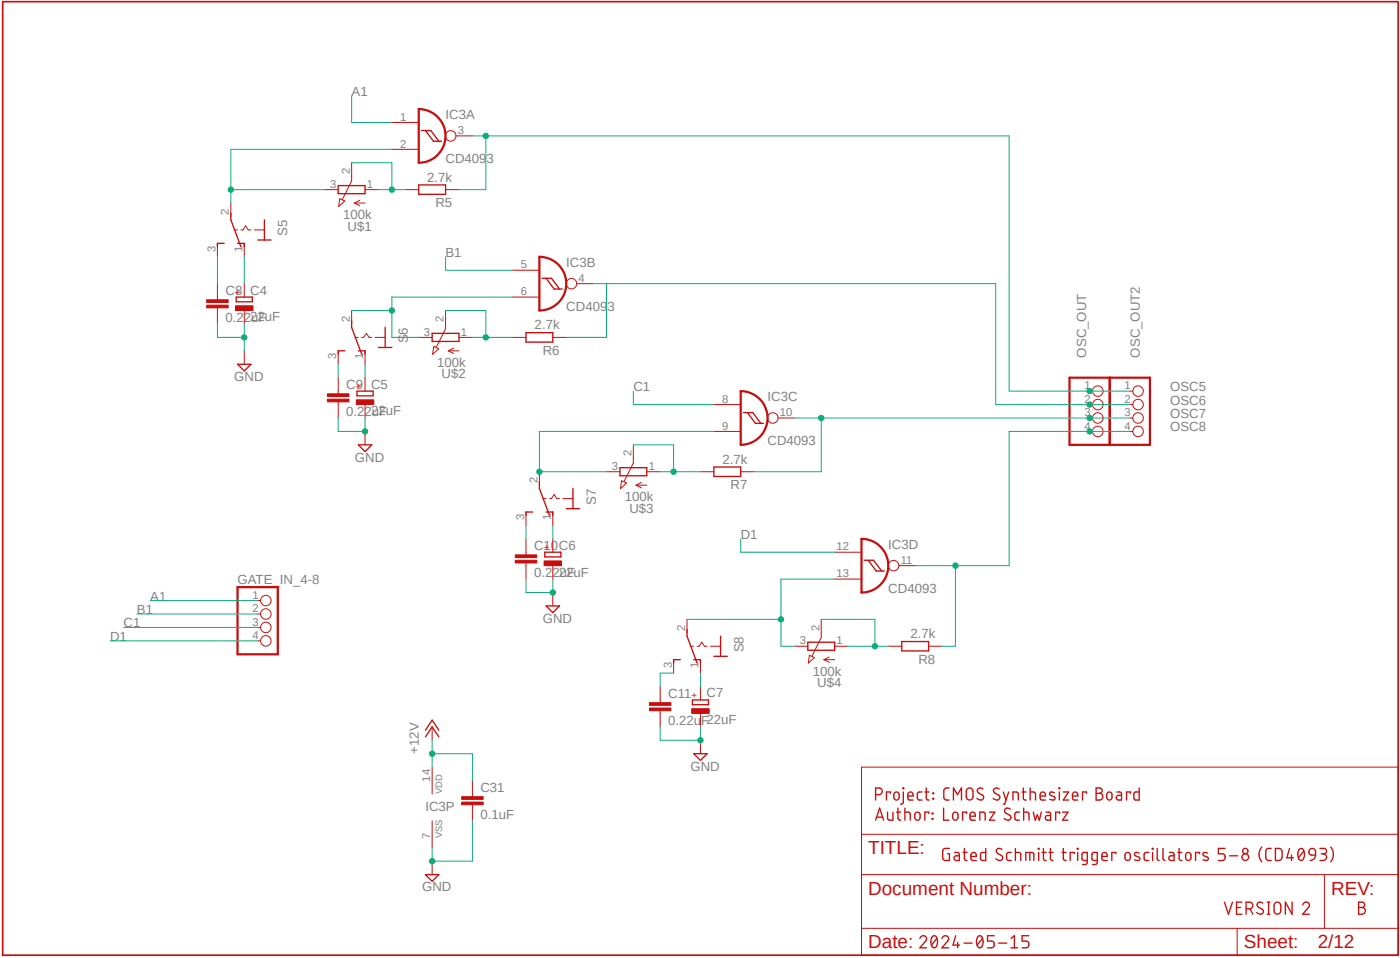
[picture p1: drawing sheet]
<svg xmlns="http://www.w3.org/2000/svg" width="265mm" height="181mm" viewBox="0 0 265 181" stroke-linecap="round" stroke-linejoin="round" font-family="sans-serif">
<!-- layer: Ebene 1 -->
<g fill="none" stroke="#c90d0c" stroke-width=".25">
<path d="M64 35.1h5.1v1.5h-5.1zM79.2 35h5.1v1.7h-5.1zM79.8 24.7h1.7l1.6 2M80.5 24.7l1.5 2h1.6M42.4 46h-1.3v.7M43.7 40.3v1.3l1.9 5.1M44.7 56.2h3.1v.9h-3.1zM45 46h1.2v.7M48.8 45.4h2.5M50 41.6v3.8M102.6 52.6h1.8l1.5 2.1M103.4 52.6l1.5 2.1h1.5"/>
<path d="M45 68.9h2.5l-1.3 1.2zM65.3 66.3h-1.3v.7M66.5 60.6v1.3l2 5.1M67.6 74h3v.8h-3zM67.8 66.3h1.3v.7M71.6 65.7h2.6M72.9 61.9v3.8M81.8 63h5.1v1.6h-5.1zM99.5 62.9h5.1v1.8h-5.1zM140.7 78h1.8l1.5 2.1M141.5 78l1.5 2.1h1.5M67.8 84.1h2.6l-1.3 1.3z"/>
<path d="M100.8 96.8h-1.3v.7M102.1 91.1v1.3l1.9 5.1M103.4 96.8h1.2v.7M107.2 96.2h2.5M108.4 92.4v3.8M117.3 88.4h5.1v1.6h-5.1zM135.1 88.3h5.1v1.8h-5.1zM103.1 104.4h3.1v.9h-3.1zM103.4 114.6h2.5l-1.3 1.2zM130 119v1.3l1.9 5.1M163.6 105.9h1.7l1.6 2.1M164.3 105.9l1.5 2.1h1.6"/>
<path d="M80.5 139.3l1.3-1.9 1.3 1.9M80.5 138.1l1.3-1.9 1.3 1.9M128.8 124.7h-1.3v.7M131 132.4h3.1v.8h-3.1zM131.3 124.7h1.3v.7M135.1 124.1h2.5M136.4 120.3v3.8M152.9 121.4h5.1v1.6h-5.1zM170.7 121.3h5v1.8h-5zM131.3 142.5h2.5l-1.2 1.3zM165.7 155.1l.8-2.3 .7 2.3M165.7 150.3a1.14 1.14 0 0 0 1.2-.3l.1-.4-.3-.5-1-.1v2.3"/>
<path d="M165.9 154.5h1.1M168.5 150v-.2h-.7v1.5M169 153.6v1.5l-.9-.1-.1-1.4M169.3 149.9l.5-.1a.86 .86 0 0 1 0 1.5l-.4-.1-.2-.3zM169.7 153.6h.8M169.9 152.8v1.9l.3 .4h.3M170.9 149l.1 .1zM171 149.8l-.1 2-.2 .2h-.2M171.3 153.6l.8 .1 .2 .2v1.2M171.3 152.8v2.3M171.8 150.5h1a.53 .53 0 0 0-.3-.7 .53 .53 0 0 0-.7 .5l.1 .9 .9 .1M173.2 153.7l.5-.1a.92 .92 0 0 1 .2 1.4h-.5a1.05 1.05 0 0 1-.2-1.3z"/>
<path d="M174.5 149.8l-.8 .1-.1 1 .2 .4h.7M175 149.8h.8M175.3 149v2l.2 .3h.3M175.8 153.8v-.2h-.8v1.5M176.4 153.8l.2 .1zM176.4 154.8l.2 .1zM176.6 149.9l.1 .2zM176.6 151l.1 .1zM178.6 152.8v2.3h1M179.6 149h-.6l-.3 .2-.1 1.6 .4 .5h.6M180.4 153.7l.5-.1a.86 .86 0 0 1 0 1.5l-.3-.1a1.05 1.05 0 0 1-.2-1.3zM180.4 151.3v-2.3l.8 1.3 .8-1.3v2.3"/>
<path d="M182.9 153.8v-.2h-.7v1.5M183.1 149.1l.6-.1 .3 .2 .2 1.4a.63 .63 0 0 1-.7 .7 .63 .63 0 0 1-.6-.7v-1.2zM183.6 154.3h1a.53 .53 0 0 0-.4-.7 .53 .53 0 0 0-.6 .5l.1 .9 .9 .1M185.4 155.1v-1.5l1 .1 .1 1.4M186 149.2a.57 .57 0 0 0-.8-.1 .57 .57 0 0 0 0 .8l.7 .4a.57 .57 0 0 1 .1 .9 .57 .57 0 0 1-.9-.1l-.2-.1M187.3 153.6h1l-1 1.5h1M189.1 149.2a.57 .57 0 0 0-.9-.1 .57 .57 0 0 0 .1 .8l.7 .4a.57 .57 0 0 1 0 .9 .57 .57 0 0 1-.8-.1l-.2-.1M189.9 149.8l.5 1.5M190.9 149.8l-.8 2.2h-.2M191.2 153a.57 .57 0 0 0-.9-.1 .57 .57 0 0 0 .1 .9l.7 .3a.57 .57 0 0 1 0 .9 .57 .57 0 0 1-.8-.1l-.2-.1M191.7 151.3v-1.5l.9 .1 .1 1.4M193 153.6l-.8 .1-.1 1 .2 .4h.7"/>
<path d="M193.4 149.8h.8M193.7 149v2l.2 .3h.3M193.7 153.6l.9 .1 .2 .2v1.2M193.7 152.8v2.3M195 149.8l.9 .1 .1 1.4M195 149v2.3M196.9 150.5h1a.53 .53 0 0 0-.4-.7 .53 .53 0 0 0-.7 .5l.2 .9 .9 .1M197.1 153.6l-.4 1.5-.4-1-.4 1-.3-1.5M198 153.6h.6l.2 .2v1.3h-.5a.44 .44 0 0 1-.5-.5 .44 .44 0 0 1 .5-.4h.5M199.6 149.9a.61 .61 0 0 0-1 .1l.1 .3 .9 .4v.5a.79 .79 0 0 1-.9 0M200.4 149l.2 .1zM200.5 149.8v1.5"/>
<path d="M200.6 153.8v-.2h-.8v1.5M201.1 153.6h1l-1 1.5h1M201.2 149.8h1l-1 1.5h1M203 150.5h1a.53 .53 0 0 0-.4-.7 .53 .53 0 0 0-.6 .5l.1 .9 .9 .1M205.6 150v-.2h-.7v1.5M207.5 149h.6a.51 .51 0 0 1 .5 .5 .51 .51 0 0 1-.5 .5 .63 .63 0 0 1 .6 .6 .63 .63 0 0 1-.6 .7h-.6zM207.5 150h.6M209.7 149.8h.3a.86 .86 0 0 1 0 1.5h-.1a.9 .9 0 0 1-.2-1.5zM211.4 149.8h.6l.2 .2 .1 1.3h-.6a.44 .44 0 0 1-.5-.5 .44 .44 0 0 1 .5-.4h.6M214 150v-.2h-.8v1.5M215.6 149v2.3h-.8l-.2-.4 .1-1 .9-.1M80.5 165.4h2.6l-1.3 1.2z"/>
<path d="M174.1 177.4a.63 .63 0 0 1 .9-.5 .63 .63 0 0 1 .2 1l-1.1 1.3h1.3M176.5 177.1a.52 .52 0 0 1 .6-.1 .52 .52 0 0 1 .3 .5 1.32 1.32 0 0 1-.6 1.7 1.47 1.47 0 0 1-.3-2.1zM177.3 177.4l-1 1.3M178.3 177.4a.63 .63 0 0 1 .9-.5 .63 .63 0 0 1 .1 1l-1 1.3h1.2M179.7 160.4h-.9l-.4 .4v1.5l.4 .4h.9v-1.3h-.4M180.7 161.2h.6l.3 .4v1.1h-.6a.44 .44 0 0 1-.4-.4 .44 .44 0 0 1 .4-.5h.6M180.9 176.9l-.5 1.8h1.2M181.3 178.2v1M182.3 161.2h.7M182.5 178.3h1.5M182.5 160.4v1.9l.1 .3 .4 .1M183.7 161.9h1.1a.53 .53 0 0 0-.4-.7 .53 .53 0 0 0-.7 .5l.2 .9 .9 .1"/>
<path d="M185.1 177.1a.52 .52 0 0 1 .6-.1 .52 .52 0 0 1 .3 .5 1.32 1.32 0 0 1-.6 1.7 1.47 1.47 0 0 1-.3-2.1zM185.9 177.4l-1 1.3M186.6 160.4v2.3l-.9-.1-.1-1.2 .2-.2h.8M188.2 176.9h-1.3v1h.8a.65 .65 0 0 1 .5 .7 .65 .65 0 0 1-.5 .6h-.8M189 178.3h1.5M189.6 160.6a.57 .57 0 0 0-.8-.1 .57 .57 0 0 0 0 .9l.7 .4a.57 .57 0 0 1 .1 .8 .57 .57 0 0 1-.9 0l-.2-.2M191.3 179.2h1.3M191.3 177.4l.7-.5v2.3M191.4 161.2l-.8 .1-.1 1 .2 .4h.7M192.2 161.2l.9 .1 .1 1.4M192.2 160.4v2.3M194.7 176.9h-1.3v1h.8a.65 .65 0 0 1 .5 .7 .65 .65 0 0 1-.5 .6h-.8"/>
<path d="M194.9 161.2v1.5M195.7 162.7l-.1-1.4-1.5-.1v1.5M196.5 160.4l.1 .1zM196.6 161.2v1.5M197.2 161.2h.8M197.5 160.4v2.1l.5 .2M198.5 161.2h.8M198.8 160.4v1.9l.1 .3 .4 .1M201 161.2h.8M201.3 160.4v2.1l.5 .2M203.3 161.4v-.2h-.8v1.5M203.9 160.4l.1 .1z"/>
<path d="M204 161.2v1.5M205.8 162.7h-.7l-.3-.2v-1.1l.2-.2h.8v1.9l-.3 .3-.6 .1M207.7 162.7h-.7l-.3-.2v-1.1l.2-.2h.8v1.9l-.3 .3-.6 .1M208.5 161.9h1a.53 .53 0 0 0-.3-.7 .53 .53 0 0 0-.7 .5l.1 .9 .9 .1M211.2 161.4v-.2h-.8v1.5M213 161.4l.5-.2a.9 .9 0 0 1 .2 1.4h-.5l-.3-.2zM215.6 161.3a.58 .58 0 0 0-.9 .1l.1 .3 .9 .6a.32 .32 0 0 1-.3 .4l-.7-.1M217.4 161.2l-.8 .1-.1 1 .3 .4h.6M218.1 160.4l.1 .1zM218.1 161.2v1.5M219 160.4v2.1l.4 .2M220.1 160.4v1.9l.1 .3 .3 .1"/>
<path d="M221.3 161.2h.7l.2 .4v1.1h-.6a.44 .44 0 0 1-.4-.4 .44 .44 0 0 1 .4-.5h.6M222.9 161.2h.8M223.2 160.4v2.1l.5 .2M224.5 161.4l.5-.2a.9 .9 0 0 1 .1 1.4h-.5a1.05 1.05 0 0 1-.1-1.2zM227 161.4v-.2h-.7v1.5M228.6 161.3a.61 .61 0 0 0-1 .1l.1 .3 .9 .5v.4a.79 .79 0 0 1-.9 0M231.7 170.6l.8 2.3 .8-2.3M231.9 160.4h-1.3v1h.8a.65 .65 0 0 1 .5 .7 .65 .65 0 0 1-.5 .6h-.8M232.7 161.8h1.5M234 171.6h.8M235 170.6h-1v2.3h1M235.8 171.9h.7a.63 .63 0 0 0 .6-.7 .63 .63 0 0 0-.6-.6h-.7v2.3"/>
<path d="M236.6 171.9l.5 1M238.8 160.2a2.17 2.17 0 0 0 0 2.8M239 170.8a.57 .57 0 0 0-.9-.1 .57 .57 0 0 0 .1 .8l.7 .4a.57 .57 0 0 1 0 .9 .57 .57 0 0 1-.8-.1l-.3-.1M239.8 172.9h.5M239.8 170.6h.5M240.1 170.6v2.3M240.6 160.4h-.7l-.3 .4v1.4l.3 .5h.7M241.4 160.4h.8l.4 .5v1.4l-.4 .4h-.8zM241.4 170.7l.6-.1 .3 .2 .1 1.4a.63 .63 0 0 1-.6 .7 .63 .63 0 0 1-.7-.7l.1-1.2zM244.1 160.4l-.6 1.8h1.3M244.4 161.7v1M244.5 170.6v2.3l-1.2-2.3v2.3"/>
<path d="M245.9 160.6a.53 .53 0 0 1 .6-.1 .53 .53 0 0 1 .3 .5v1.1a.55 .55 0 0 1-.5 .6 .55 .55 0 0 1-.6-.6l-.1-.8zM246.5 171.1a.63 .63 0 0 1 .9-.5 .63 .63 0 0 1 .2 1l-1.1 1.3h1.3M246.8 160.9l-1.1 1.3M248 160.5l.5-.1 .5 .5v.8h-.8a.62 .62 0 0 1-.5-.5 .62 .62 0 0 1 .3-.7zM249 161.7a1.01 1.01 0 0 1-1 1M249.8 160.4h.8a.51 .51 0 0 1 .5 .5 .51 .51 0 0 1-.5 .5h-.5M250.4 161.4a.63 .63 0 0 1 .7 .7 .63 .63 0 0 1-.7 .6h-.6M251.8 160.2a2.17 2.17 0 0 1 0 2.8M257.1 170.6h.7a.51 .51 0 0 1 .5 .5 .51 .51 0 0 1-.5 .5 .64 .64 0 0 1 .6 .6 .64 .64 0 0 1-.6 .7h-.7zM257.1 171.6h.7"/>
<circle cx="235.7" cy="162.1" r=".64"/>
<circle cx="235.7" cy="160.9" r=".51"/>
</g>
<path d="M79.2 20.6a5.1 5.1 0 0 1 5.1 5.1 5.1 5.1 0 0 1-5.1 5.1zM102.1 48.6a5.1 5.1 0 0 1 5.1 5 5.1 5.1 0 0 1-5.1 5.1zM140.2 74a5.1 5.1 0 0 1 5.1 5 5.1 5.1 0 0 1-5.1 5.1zM202.4 71.4h15.2v12.7h-15.2zM210 71.4v12.7M45 111h7.6v12.7h-7.6zM163 101.9a5.1 5.1 0 0 1 5.1 5.1 5.1 5.1 0 0 1-5.1 5z" fill="none" stroke="#c90d0c" stroke-width=".42"/>
<g fill="none" stroke="#c90d0c" stroke-width=".19">
<path d="M43.7 38.4v2.5M61.5 35.9h2.5M64.3 37.6l1 .4-1.2 1.1zM66.5 30.8v3.4l-1.7 3.5M67.1 38.4h2M67.1 38.4l1 .5M68.1 37.9l-1 .5M69.1 35.9h2.5M74.2 23.2h5M74.2 28.2h5M76.7 35.9h2.5M84.3 35.9h2.6"/>
<path d="M86.3 25.7h3.1M41.1 46v2.6M41.1 53.6v3.1M41.1 58.2v3.1M44.3 43.5h.7M45.6 43.5h.4l.5-.8 .5 .8h.5M46.2 46v2.6M46.2 53.6v2.6M46.2 58.7v2.6M48.1 43.5h1.9M66.5 58.7v2.6M84.3 58.7v3.4l-1.7 3.6"/>
<path d="M97 51.1h5.1M97 56.2h5.1M109.2 53.6h3M46.2 66.3v2.6M64 66.3v2.6M64 71.4v3.1M64 76v3M67.2 63.8h.6M68.5 63.8h.3l.5-.8 .5 .8h.6M69.1 66.3v2.6M69.1 71.4v2.6M69.1 76.5v2.5"/>
<path d="M71 63.8h1.9M79.2 63.8h2.6M82.1 65.5l.9 .5-1.1 1zM84.8 66.3l1.1 .5M84.8 66.3h2.1M85.9 65.8l-1.1 .5M86.9 63.8h2.5M97 63.8h2.5M104.6 63.8h2.6M135.1 76.5h5.1M147.3 79h3M206.2 76.5h.6"/>
<path d="M206.2 79h.6M206.2 74h.6M213.8 76.5h.6M213.8 79h.6M213.8 74h.6M69.1 81.6v2.5M99.5 96.8v2.6M102.1 89.2v2.5M102.7 94.3h.7M104 94.3h.4l.5-.8 .5 .8h.5M104.6 96.8v2.6M106.5 94.3h1.9"/>
<path d="M114.8 89.2h2.5M117.6 90.9l1 .5-1.2 1zM119.9 84.1v3.4l-1.8 3.6M120.4 91.7l1 .5M120.4 91.7h2M121.4 91.2l-1 .5M122.4 89.2h2.5M132.6 89.2h2.5M135.1 81.6h5.1M140.2 89.2h2.5M206.2 81.6h.6M213.8 81.6h.6"/>
<path d="M48.8 113.6h.5M48.8 116.1h.5M48.8 118.6h.5M99.5 101.9v3M99.5 106.4v3.1M104.6 101.9v2.5M104.6 107v2.5M104.6 112v2.6M130 117.1v2.6M155.4 117.1v3.4l-1.7 3.6M158 104.4h5M158 109.5h5"/>
<path d="M170.1 107h3.1M48.8 121.2h.5M81.8 137.4v2.6M124.9 129.8v3.1M124.9 134.4v3M127.5 124.7v2.6M130.7 122.2h.6M131.9 122.2h.4l.5-.8 .5 .8h.5M132.6 124.7v2.6M132.6 129.8v2.6M132.6 134.9v2.5M132.6 140v2.5"/>
<path d="M134.5 122.2h1.9M150.3 122.2h2.6M153.2 123.9l.9 .5-1.1 1zM155.9 124.7l1.1 .5M155.9 124.7h2.1M157 124.2l-1.1 .5M158 122.2h2.5M168.1 122.2h2.6M175.7 122.2h2.6M81.8 145.1v5M81.8 155.2v5.1M89.4 147.6v3"/>
<path d="M89.4 152.2v3M163 145.1h101.6v35.5h-101.6zM163 157.8h101.6M81.8 162.8v2.6M163 175.5h101.6M163 165.4h101.6M234.1 175.5v5.1M250.7 165.4v10.1"/>
<circle cx="85.3" cy="25.7" r=".99"/>
<circle cx="108.2" cy="53.6" r=".99"/>
<circle cx="146.3" cy="79" r=".99"/>
<circle cx="207.8" cy="76.5" r=".99"/>
<circle cx="207.8" cy="74" r=".99"/>
<circle cx="207.8" cy="79" r=".99"/>
<circle cx="215.4" cy="74" r=".99"/>
<circle cx="215.4" cy="79" r=".99"/>
<circle cx="215.4" cy="76.5" r=".99"/>
<circle cx="207.8" cy="81.6" r=".99"/>
<circle cx="215.4" cy="81.6" r=".99"/>
<circle cx="50.3" cy="113.6" r=".99"/>
<circle cx="50.3" cy="118.6" r=".99"/>
<circle cx="50.3" cy="116.1" r=".99"/>
<circle cx="169.1" cy="107" r=".99"/>
<circle cx="50.3" cy="121.2" r=".99"/>
</g>
<g fill="#c90d0c" stroke="#c90d0c" stroke-width=".19">
<path d="M44.6 57.8h3.3v.9h-3.3z"/>
<path d="M67.4 75.6h3.3v.9h-3.3z"/>
<path d="M103 106.1h3.3v.9h-3.3z"/>
<path d="M130.9 134h3.3v.9h-3.3z"/>
<path d="M39.1 57.7h4.1v.5h-4.1z"/>
<path d="M39.1 56.7h4.1v.5h-4.1z"/>
<path d="M62 75.5h4v.5h-4z"/>
<path d="M62 74.5h4v.5h-4z"/>
<path d="M97.5 105.9h4.1v.5h-4.1z"/>
<path d="M97.5 104.9h4.1v.5h-4.1z"/>
<path d="M122.9 133.9h4.1v.5h-4.1z"/>
<path d="M122.9 132.9h4.1v.5h-4.1z"/>
<path d="M87.4 151.7h4v.5h-4z"/>
<path d="M87.4 150.6h4v.6h-4z"/>
</g>
<path d="M.5 .3h264.1v180.3h-264.1z" fill="none" stroke="#c90d0c" stroke-width=".32"/>
<path d="M41.1 63.8h5.1M46.2 61.3v5" fill="none" stroke="#0dab76" stroke-width=".19"/>
<circle cx="46.2" cy="63.8" r=".51" fill="#0dab76"/>
<g fill="none" stroke="#0dab76" stroke-width=".19">
<path d="M41.1 61.3v2.5M69.1 79v2.6h-5.1"/>
<circle cx="46.2" cy="63.8" r=".51"/>
</g>
<circle cx="69.1" cy="81.6" r=".51" fill="#0dab76"/>
<g fill="none" stroke="#0dab76" stroke-width=".19">
<path d="M64 79v2.6M104.6 109.5v2.5h-5.1"/>
<circle cx="69.1" cy="81.6" r=".51"/>
</g>
<circle cx="104.6" cy="112" r=".51" fill="#0dab76"/>
<g fill="none" stroke="#0dab76" stroke-width=".19">
<path d="M99.5 109.5v2.5M132.6 137.4v2.6h-7.7"/>
<circle cx="104.6" cy="112" r=".51"/>
</g>
<circle cx="132.6" cy="140" r=".51" fill="#0dab76"/>
<g fill="none" stroke="#0dab76" stroke-width=".19">
<path d="M124.9 137.4v2.6M81.8 160.3v2.5h7.6"/>
<circle cx="132.6" cy="140" r=".51"/>
</g>
<circle cx="81.8" cy="162.8" r=".51" fill="#0dab76"/>
<g fill="none" stroke="#0dab76" stroke-width=".19">
<path d="M66.5 18.1v5.1h7.7M43.7 35.9h17.8M74.2 28.2h-30.5v10.2M46.2 48.6v5M84.3 48.6v2.5h12.7M119.9 74v2.5h15.2M23.4 118.6h25.4M25.9 116.1h22.9M28.4 113.6h20.4M140.2 101.9v2.5h17.8M20.8 121.2h28M89.4 155.2v7.6"/>
<circle cx="81.8" cy="162.8" r=".51"/>
</g>
<circle cx="43.7" cy="35.9" r=".51" fill="#0dab76"/>
<g fill="none" stroke="#0dab76" stroke-width=".19">
<path d="M89.4 25.7h101.6v48.3h15.2M91.9 25.7v10.2"/>
<circle cx="43.7" cy="35.9" r=".51"/>
</g>
<circle cx="91.9" cy="25.7" r=".51" fill="#0dab76"/>
<g fill="none" stroke="#0dab76" stroke-width=".19">
<path d="M86.9 35.9h5M206.2 74h7.6"/>
<circle cx="91.9" cy="25.7" r=".51"/>
</g>
<circle cx="206.2" cy="74" r=".51" fill="#0dab76"/>
<g fill="none" stroke="#0dab76" stroke-width=".19">
<path d="M112.2 53.6h76.2v22.9h25.4M114.8 53.6v10.2h-7.6"/>
<circle cx="206.2" cy="74" r=".51"/>
</g>
<circle cx="206.2" cy="76.5" r=".51" fill="#0dab76"/>
<g fill="none" stroke="#0dab76" stroke-width=".19">
<path d="M66.5 58.7h7.7M74.2 56.2v7.6h5M64 68.9v2.5M69.1 68.9v2.5"/>
<circle cx="206.2" cy="76.5" r=".51"/>
</g>
<circle cx="74.2" cy="58.7" r=".51" fill="#0dab76"/>
<g fill="none" stroke="#0dab76" stroke-width=".19">
<path d="M74.2 56.2h22.8M99.5 99.4v2.5M104.6 99.4v2.5M135.1 81.6h-33v7.6h12.7"/>
<circle cx="74.2" cy="58.7" r=".51"/>
</g>
<circle cx="102.1" cy="89.2" r=".51" fill="#0dab76"/>
<g fill="none" stroke="#0dab76" stroke-width=".19">
<path d="M150.3 79h55.9M155.4 79v10.2"/>
<circle cx="102.1" cy="89.2" r=".51"/>
</g>
<circle cx="155.4" cy="79" r=".51" fill="#0dab76"/>
<g fill="none" stroke="#0dab76" stroke-width=".19">
<path d="M206.2 79h7.6M142.7 89.2h12.7"/>
<circle cx="155.4" cy="79" r=".51"/>
</g>
<circle cx="206.2" cy="79" r=".51" fill="#0dab76"/>
<g fill="none" stroke="#0dab76" stroke-width=".19">
<path d="M130 117.1h17.8M158 109.5h-10.2v12.7h2.5M127.5 127.3h-2.6v2.5M132.6 127.3v2.5"/>
<circle cx="206.2" cy="79" r=".51"/>
</g>
<circle cx="147.8" cy="117.1" r=".51" fill="#0dab76"/>
<g fill="none" stroke="#0dab76" stroke-width=".19">
<path d="M206.2 81.6h-15.2v25.4h-17.8M180.8 107v15.2"/>
<circle cx="147.8" cy="117.1" r=".51"/>
</g>
<circle cx="180.8" cy="107" r=".51" fill="#0dab76"/>
<g fill="none" stroke="#0dab76" stroke-width=".19">
<path d="M206.2 81.6h7.6M178.3 122.2h2.5"/>
<circle cx="180.8" cy="107" r=".51"/>
</g>
<circle cx="206.2" cy="81.6" r=".51" fill="#0dab76"/>
<g fill="none" stroke="#0dab76" stroke-width=".19">
<path d="M66.5 30.8h7.7v5.1h-2.6"/>
<circle cx="206.2" cy="81.6" r=".51"/>
</g>
<circle cx="74.2" cy="35.9" r=".51" fill="#0dab76"/>
<g fill="none" stroke="#0dab76" stroke-width=".19">
<path d="M74.2 35.9h2.5M84.3 58.7h7.6v5.1h-2.5"/>
<circle cx="74.2" cy="35.9" r=".51"/>
</g>
<circle cx="91.9" cy="63.8" r=".51" fill="#0dab76"/>
<g fill="none" stroke="#0dab76" stroke-width=".19">
<path d="M91.9 63.8h5.1M119.9 84.1h7.6v5.1h-2.6"/>
<circle cx="91.9" cy="63.8" r=".51"/>
</g>
<circle cx="127.5" cy="89.2" r=".51" fill="#0dab76"/>
<g fill="none" stroke="#0dab76" stroke-width=".19">
<path d="M127.5 89.2h5.1M155.4 117.1h10.2v5.1h-5.1"/>
<circle cx="127.5" cy="89.2" r=".51"/>
</g>
<circle cx="165.6" cy="122.2" r=".51" fill="#0dab76"/>
<g fill="none" stroke="#0dab76" stroke-width=".19">
<path d="M41.1 48.6v5M81.8 140v5.1M165.6 122.2h2.5M81.8 142.5h7.6"/>
<circle cx="165.6" cy="122.2" r=".51"/>
</g>
<circle cx="81.8" cy="142.5" r=".51" fill="#0dab76"/>
<g fill="none" stroke="#0dab76" stroke-width=".19">
<path d="M89.4 142.5v5.1"/>
<circle cx="81.8" cy="142.5" r=".51"/>
</g>
<g font-size="3.6" fill="#c90d0c">
<text x="164.3" y="161.6">TITLE:</text>
<text x="164.3" y="169.2">Document Number:</text>
<text x="251.9" y="169.2">REV:</text>
<text x="164.3" y="179.3">Date:</text>
<text x="235.4" y="179.3">Sheet:</text>
<text x="249.4" y="179.3">2/12</text>
</g>
<g font-size="2.5" fill="#808080">
<text x="66.5" y="18.1">A1</text>
<text x="84.3" y="22.5">IC3A</text>
<text x="80.9" y="34.3">2.7k</text>
<text x="84.3" y="30.8">CD409</text>
<text x="92.1" y="30.8">3</text>
<text x="64.9" y="41.5">100k</text>
<text x="82.4" y="39.1">R5</text>
<text x="54.4" y="44.6" transform="rotate(-90 54.4 44.6)">S5</text>
<text x="65.8" y="43.6">U$1</text>
<text x="84.3" y="48.6">B1</text>
<text x="107.2" y="50.5">IC3B</text>
<text x="42.7" y="55.8">C8</text>
<text x="47.4" y="55.7">C4</text>
<text x="107.2" y="58.7">CD409</text>
<text x="114.9" y="58.7">3</text>
<text x="42.7" y="60.9">0.2222uF</text>
<text x="47.5" y="60.9">uF</text>
<text x="77.2" y="64.9" transform="rotate(-90 77.2 64.9)">S</text>
<text x="77.2" y="63.3" transform="rotate(-90 77.2 63.3)">6</text>
<text x="101.2" y="62.3">2.7k</text>
<text x="82.7" y="69.4">100k</text>
<text x="83.6" y="71.5">U$2</text>
<text x="102.7" y="67.1">R6</text>
<text x="205.6" y="67.6" transform="rotate(-90 205.6 67.6)">OSC_OUT</text>
<text x="215.7" y="67.6" transform="rotate(-90 215.7 67.6)">OSC_OUT2</text>
<text x="44.3" y="72.1">GND</text>
<text x="65.5" y="73.6">C9</text>
<text x="70.2" y="73.5">C5</text>
<text x="119.9" y="74">C1</text>
<text x="145.3" y="75.9">IC3C</text>
<text x="221.5" y="74">OSC5</text>
<text x="221.5" y="76.5">OSC6</text>
<text x="65.5" y="78.7">0.2222uF</text>
<text x="70.4" y="78.7">uF</text>
<text x="221.5" y="79">OSC7</text>
<text x="221.5" y="81.6">OSC8</text>
<text x="67.2" y="87.3">GND</text>
<text x="136.7" y="87.7">2.7k</text>
<text x="145.3" y="84.1">CD4093</text>
<text x="112.8" y="95.4" transform="rotate(-90 112.8 95.4)">S7</text>
<text x="118.3" y="94.8">100k</text>
<text x="138.3" y="92.5">R7</text>
<text x="119.1" y="96.9">U$3</text>
<text x="140.2" y="101.9">D1</text>
<text x="101.1" y="104">C10C6</text>
<text x="168.1" y="103.8">IC3D</text>
<text x="28.4" y="113.6">A1</text>
<text x="45" y="110.4">GATE_IN_4-8</text>
<text x="101.1" y="109.1">0.2222uF</text>
<text x="105.9" y="109.1">uF</text>
<text x="168.1" y="112">CD4093</text>
<text x="23.4" y="118.6">C1</text>
<text x="25.9" y="116.1">B1</text>
<text x="102.7" y="117.8">GND</text>
<text x="20.8" y="121.2">D1</text>
<text x="140.7" y="123.3" transform="rotate(-90 140.7 123.3)">S8</text>
<text x="172.3" y="120.7">2.7k</text>
<text x="173.8" y="125.5">R8</text>
<text x="126.5" y="132">C11</text>
<text x="133.7" y="131.9">C7</text>
<text x="153.8" y="127.8">100k</text>
<text x="154.7" y="129.9">U$4</text>
<text x="126.5" y="137.1">0.22u</text>
<text x="132.7" y="137.1">F22uF</text>
<text x="79.2" y="142.5" transform="rotate(-90 79.2 142.5)">+12V</text>
<text x="90.9" y="149.8">C31</text>
<text x="130.7" y="145.7">GND</text>
<text x="80.5" y="153.3">IC3P</text>
<text x="90.9" y="154.8">0.1uF</text>
<text x="79.9" y="168.5">GND</text>
</g>
<g font-size="2.1" fill="#808080">
<text x="75.7" y="22.8">1</text>
<text x="75.7" y="27.9">2</text>
<text x="86.7" y="25.4">3</text>
<text x="62.5" y="35.5">3</text>
<text x="66.2" y="33" transform="rotate(-90 66.2 33)">2</text>
<text x="69.4" y="35.5">1</text>
<text x="43.3" y="40.6" transform="rotate(-90 43.3 40.6)">2</text>
<text x="40.8" y="47.6" transform="rotate(-90 40.8 47.6)">3</text>
<text x="45.9" y="47.6" transform="rotate(-90 45.9 47.6)">1</text>
<text x="98.6" y="50.7">5</text>
<text x="109.5" y="53.3">4</text>
<text x="98.6" y="55.8">6</text>
<text x="66.2" y="60.9" transform="rotate(-90 66.2 60.9)">2</text>
<text x="80.2" y="63.4">3</text>
<text x="84" y="60.9" transform="rotate(-90 84 60.9)">2</text>
<text x="87.2" y="63.4">1</text>
<text x="63.6" y="67.9" transform="rotate(-90 63.6 67.9)">3</text>
<text x="68.7" y="67.9" transform="rotate(-90 68.7 67.9)">1</text>
<text x="136.7" y="76.1">8</text>
<text x="205.2" y="73.6">1</text>
<text x="205.2" y="76.1">2</text>
<text x="212.9" y="73.6">1</text>
<text x="212.9" y="76.1">2</text>
<text x="136.7" y="81.2">9</text>
<text x="147.6" y="78.7">10</text>
<text x="205.2" y="78.7">3</text>
<text x="205.2" y="81.2">4</text>
<text x="212.9" y="78.7">3</text>
<text x="212.9" y="81.2">4</text>
<text x="115.8" y="88.8">3</text>
<text x="119.5" y="86.3" transform="rotate(-90 119.5 86.3)">2</text>
<text x="122.8" y="88.8">1</text>
<text x="101.7" y="91.4" transform="rotate(-90 101.7 91.4)">2</text>
<text x="99.2" y="98.3" transform="rotate(-90 99.2 98.3)">3</text>
<text x="104.3" y="98.3" transform="rotate(-90 104.3 98.3)">1</text>
<text x="158.3" y="104.1">12</text>
<text x="170.5" y="106.6">11</text>
<text x="47.8" y="113.2">1</text>
<text x="158.3" y="109.1">13</text>
<text x="47.8" y="115.8">2</text>
<text x="47.8" y="118.3">3</text>
<text x="129.7" y="119.3" transform="rotate(-90 129.7 119.3)">2</text>
<text x="155.1" y="119.3" transform="rotate(-90 155.1 119.3)">2</text>
<text x="47.8" y="120.8">4</text>
<text x="151.3" y="121.8">3</text>
<text x="158.3" y="121.8">1</text>
<text x="127.1" y="126.3" transform="rotate(-90 127.1 126.3)">3</text>
<text x="132.2" y="126.3" transform="rotate(-90 132.2 126.3)">1</text>
<text x="81.4" y="147.8" transform="rotate(-90 81.4 147.8)">14</text>
<text x="81.4" y="158.7" transform="rotate(-90 81.4 158.7)">7</text>
</g>
<g font-size="1.8" fill="#c90d0c">
<text x="45.6" y="55.8" transform="rotate(-90 45.6 55.8)">+</text>
<text x="68.5" y="73.5" transform="rotate(-90 68.5 73.5)">+</text>
<text x="104.1" y="104" transform="rotate(-90 104.1 104)">+</text>
<text x="132" y="132" transform="rotate(-90 132 132)">+</text>
</g>
<g font-size="1.8" fill="#808080">
<text x="83.7" y="150.1" transform="rotate(-90 83.7 150.1)">VDD</text>
<text x="83.7" y="158.5" transform="rotate(-90 83.7 158.5)">VSS</text>
</g>
</svg>
